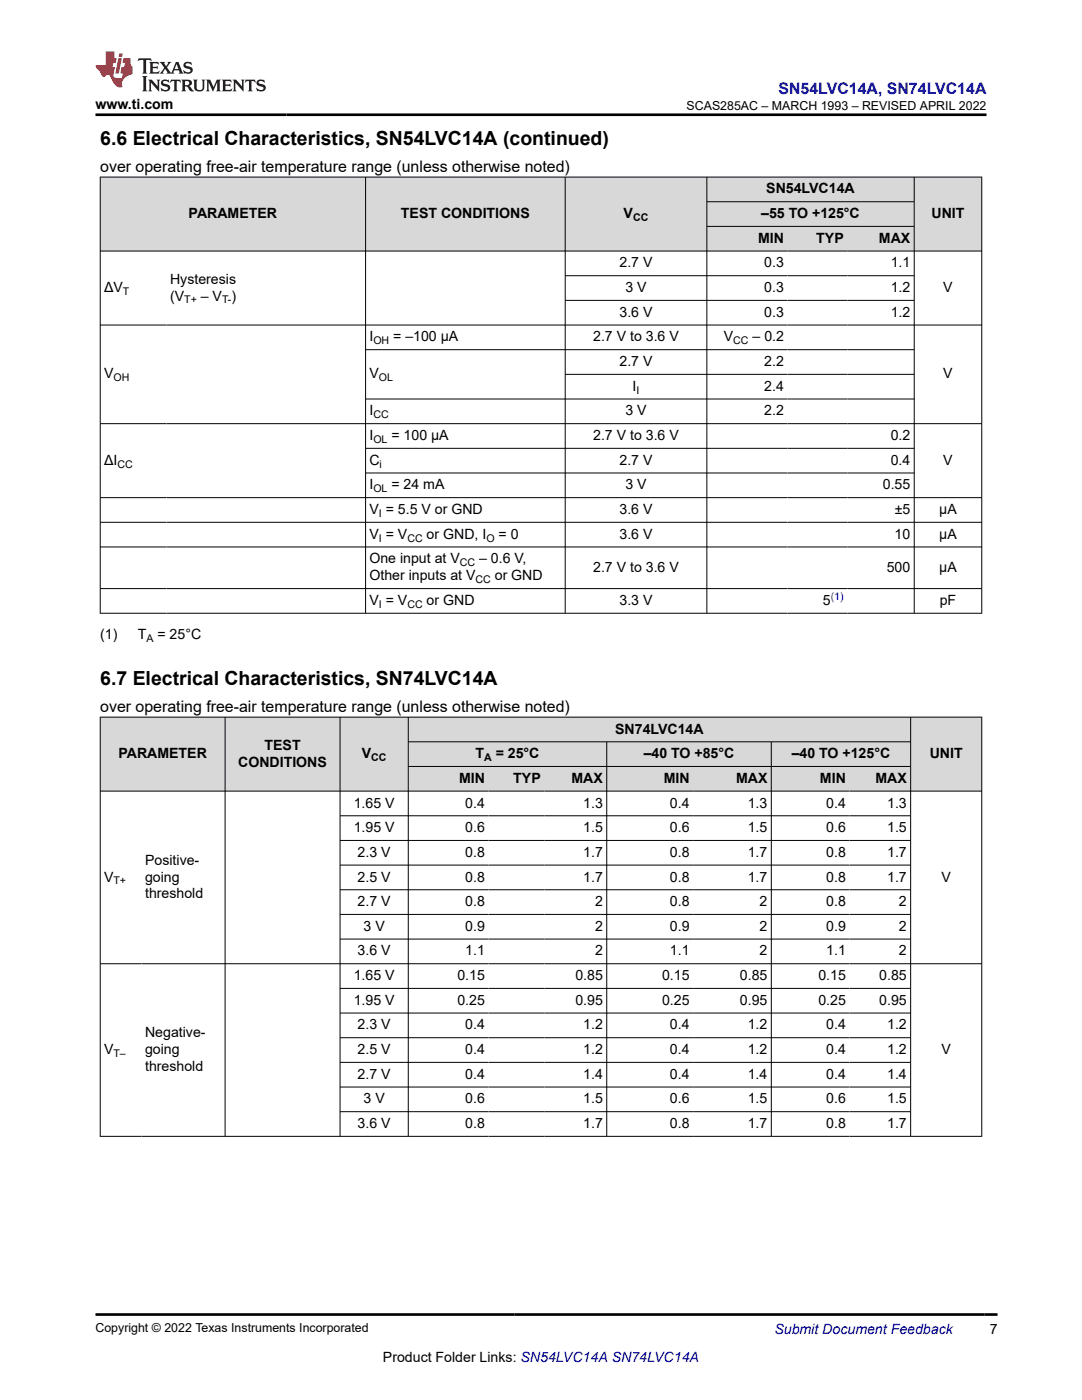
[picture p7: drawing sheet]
<svg xmlns="http://www.w3.org/2000/svg" width="216mm" height="279mm" viewBox="0 0 216 279" stroke-linecap="round" stroke-linejoin="round" font-family="sans-serif">
<g fill="#d8d8d8">
<path d="M20 35.3h175.9v5h-175.9z" fill-rule="evenodd"/>
<path d="M20.1 35.4h52.8v14.6h-52.8z" fill-rule="evenodd"/>
<path d="M73 35.4h39.7v14.6h-39.7z" fill-rule="evenodd"/>
<path d="M112.8 35.4h28.2v14.6h-28.2z" fill-rule="evenodd"/>
<path d="M141.1 35.4h41.3v4.8h-41.3z" fill-rule="evenodd"/>
<path d="M182.5 35.4h13.3v14.6h-13.3z" fill-rule="evenodd"/>
<path d="M141.1 40.3h41.3v4.8h-41.3z" fill-rule="evenodd"/>
<path d="M141.1 45.2h16v4.8h-16z" fill-rule="evenodd"/>
<path d="M157.1 45.2h12v4.8h-12z" fill-rule="evenodd"/>
<path d="M169.1 45.2h13.3v4.8h-13.3z" fill-rule="evenodd"/>
</g>
<g fill="none" stroke="#000" stroke-width=".2">
<path d="M19.9 35.3h176.1M20 35.3v87.1M72.9 35.3v87.1M112.8 35.3v87.1M141 35.3v87.1M182.4 35.3v87.1M195.9 35.3v87.1M19.9 50.1h176.1M112.8 55h69.7M112.8 59.9h69.7M141 40.3h41.5M141 45.2h41.5"/>
<path d="M19.9 64.9h176.1M72.9 69.8h109.6M72.9 79.6h109.6M112.8 74.7h69.7M19.9 84.6h176.1M19.9 99.3h176.1M72.9 89.5h109.6M72.9 94.4h109.6M19.9 104.2h176.1M19.9 109.2h176.1M19.9 117.5h176.1M19.9 122.4h176.1"/>
</g>
<g fill="#d8d8d8">
<path d="M20 143.1h175.9v4.9h-175.9z" fill-rule="evenodd"/>
<path d="M20.1 143.2h24.8v14.6h-24.8z" fill-rule="evenodd"/>
<path d="M45 143.2h22.8v14.6h-22.8z" fill-rule="evenodd"/>
<path d="M67.9 143.2h13.5v14.6h-13.5z" fill-rule="evenodd"/>
<path d="M81.5 143.2h100.1v4.8h-100.1z" fill-rule="evenodd"/>
<path d="M181.8 143.2h14v14.6h-14z" fill-rule="evenodd"/>
<path d="M81.5 148.1h39.5v4.8h-39.5z" fill-rule="evenodd"/>
<path d="M121.1 148.1h32.7v4.8h-32.7z" fill-rule="evenodd"/>
<path d="M154 148.1h27.6v4.8h-27.6z" fill-rule="evenodd"/>
<path d="M81.5 153h16v4.8h-16z" fill-rule="evenodd"/>
<path d="M97.5 153h11.1v4.8h-11.1z" fill-rule="evenodd"/>
<path d="M108.6 153h12.4v4.8h-12.4z" fill-rule="evenodd"/>
<path d="M121.1 153h17.2v4.8h-17.2z" fill-rule="evenodd"/>
<path d="M138.3 153h15.5v4.8h-15.5z" fill-rule="evenodd"/>
<path d="M154 153h15.5v4.8h-15.5z" fill-rule="evenodd"/>
<path d="M169.5 153h12.1v4.8h-12.1z" fill-rule="evenodd"/>
</g>
<g fill="none" stroke="#000" stroke-width=".2">
<path d="M19.9 143.1h176.1M19.9 157.9h176.1M20 143.1v83.7M44.9 143.1v83.7M67.9 143.1v83.7M81.5 143.1v83.7M81.5 148h100.3M81.5 153h100.3M121.1 148v78.8M153.9 148v78.8M181.7 143.1v83.7M195.9 143.1v83.7"/>
<path d="M67.9 162.8h113.9M67.9 167.7h113.9M67.9 172.6h113.9M67.9 177.6h113.9M19.9 192.3h176.1M67.9 182.5h113.9M67.9 187.4h113.9M67.9 197.3h113.9M67.9 202.2h113.9M67.9 207.1h113.9M67.9 212h113.9M67.9 216.9h113.9"/>
<path d="M19.9 226.8h176.1M67.9 221.9h113.9"/>
</g>
<path d="M27.7 11.6l-.2 .6 .5-.2h.6v.1v2.2l-.2 .4h1l-.2-.4v-2.2v-.1h.5l.5 .2-.1-.6zM29.8 12.4l.2 .3v1.6l-.2 .4h1.9l.1-.6a1.08 1.08 0 0 1-1.3 .2v-.7h.6l.4 .2v-.7l-.4 .2h-.6v-.5l.2-.2a1 1 0 0 1 1 .3l-.1-.5zM31.8 12.4l1 1.1-1 1.2h.9l-.2-.2 .4-.8 .5 .8-.2 .2h1.6l-.2-.2 .1-.5h1l.1 .5-.1 .2h.9l-.2-.4-.8-1.9h-.5l-1 2.1-.8-1.1 .9-1h-.8l.2 .2-.5 .6-.3-.6 .1-.2zM35.2 12.8l.4 1h-.8zM36.8 12.5a.65 .65 0 0 0-.2 .7 .65 .65 0 0 0 .6 .5l.7 .1 .1 .3a.79 .79 0 0 1-.7 .4 .79 .79 0 0 1-.7-.5l.1 .7 .2-.1a.93 .93 0 0 0 1.1 0 .93 .93 0 0 0 .4-.9 1.46 1.46 0 0 0-1.2-.6l-.1-.3a1.09 1.09 0 0 1 1.2 .2l-.2-.6-.1 .1-.6-.2zM28.4 15.2l.2 .4v2.2l-.2 .4h1l-.2-.4v-2.2l.2-.4zM29.6 15.9l.2 .4v1.5l-.2 .4h.8l-.3-.4v-1.3l1.7 1.8v-2l.2-.4h-.8l.2 .2 .1 1.1-1.2-1.3zM32.3 16a.65 .65 0 0 0-.2 .8 .65 .65 0 0 0 .7 .4l.6 .2 .1 .2a.79 .79 0 0 1-.7 .4 .79 .79 0 0 1-.7-.5l.1 .7 .2-.1a.93 .93 0 0 0 1.1 .1 .93 .93 0 0 0 .4-1 1.46 1.46 0 0 0-1.2-.5l-.1-.4a1.09 1.09 0 0 1 1.2 .2l-.2-.6-.1 .1-.6-.1zM34.1 15.9l-.1 .6a.63 .63 0 0 1 .7-.3l.1 1.6-.3 .4h1l-.2-.4v-1.6a.66 .66 0 0 1 .8 .3l-.1-.6zM36.2 15.9l.2 .4v1.5l-.2 .4h.9l-.2-.2v-.7h.5l.1 .2a.79 .79 0 0 0 1.2 .6l-1-.9a.61 .61 0 0 0 .6-.6 .61 .61 0 0 0-.5-.7zM36.9 16.2h.2a.47 .47 0 0 1 .5 .1 .47 .47 0 0 1 .1 .5l-.2 .1-.6 .1zM38.5 15.9l.2 .2a2.27 2.27 0 0 0 .4 2 1.04 1.04 0 0 0 1.7-.7v-1.3l.2-.2h-.8l.2 .4v1.1a.6 .6 0 0 1-.6 .6 .6 .6 0 0 1-.6-.6v-1.1l.3-.4zM41.1 15.9l.2 .4v1.5l-.2 .4h.7l-.2-.4v-1.4l.9 1.9 .8-1.9v1.4l-.2 .4h1l-.3-.4v-1.5l.3-.4h-.8l-.7 1.5-.7-1.5zM44.3 15.9l.2 .4v1.5l-.2 .4h1.9l.1-.6a1.09 1.09 0 0 1-1.3 .2v-.7h.6l.4 .2v-.6l-.4 .2h-.6v-.6l.2-.1a1.01 1.01 0 0 1 1 .3l-.1-.6zM46.4 15.9l.3 .4v1.5l-.3 .4h.8l-.2-.4v-1.3l1.6 1.8v-2l.2-.4h-.7l.2 .2v1.1l-1.2-1.3zM49 15.9l-.1 .6a.63 .63 0 0 1 .8-.3v1.6l-.3 .4h1l-.2-.4v-1.6a.66 .66 0 0 1 .8 .3l-.1-.6zM51.4 16a.65 .65 0 0 0-.2 .8 .65 .65 0 0 0 .6 .4l.6 .2 .2 .2a.79 .79 0 0 1-.8 .4 .79 .79 0 0 1-.6-.5l.1 .7 .2-.1a.93 .93 0 0 0 1 .1 .93 .93 0 0 0 .5-1 1.46 1.46 0 0 0-1.3-.5l-.1-.4a1.09 1.09 0 0 1 1.3 .2l-.2-.6-.2 .1-.5-.1z" fill="#231f20"/>
<path d="M21.1 10.3v2.7h-2.1l.1 .4 .9 1a.95 .95 0 0 0 .9 .9 .59 .59 0 0 1 .6-.4 .59 .59 0 0 1 .5 .3l.4 .8a1.59 1.59 0 0 0 2.1 1.4 1.61 1.61 0 0 1 1-2.3l1-.3-.1-1.5a1.59 1.59 0 0 1-.4-1.7h-1.4l-.2 .9h.5l-.1 .9h-.5l-.2 .9v.3l.4 .1-.2 .9h-.6a.73 .73 0 0 1-1.1-.7l.3-1.5h-.5l.2-.9h.5l.2-.9h-.5v-1.3zM23.6 11.6l-.6 3.1h.7l.6-3.1zM23.8 10.7l-.1 .6h.7l.1-.6z" fill="#ed1c24"/>
<path d="M19 22.9h177.8M19 262.3h180" fill="none" stroke="#000" stroke-width=".53"/>
<g font-size="3.9">
<text x="20" y="28.8">6.6 Electrical Characteristics, SN54LVC14A (continued)</text>
<text x="20" y="136.6">6.7 Electrical Characteristics, SN74LVC14A</text>
</g>
<text font-size="3.2" fill="#00f" x="155.3" y="18.7">SN54LVC14A, SN74LVC14A</text>
<g font-size="3.2">
<text x="20" y="34.3">over operating free-air temperature range (unless otherwise noted)</text>
<text x="20" y="142.1">over operating free-air temperature range (unless otherwise noted)</text>
</g>
<g font-size="2.8">
<text x="19" y="21.8">www.ti.com</text>
<text x="152.9" y="38.6">SN54LVC14A</text>
<text x="37.6" y="43.5">PARAMETER</text>
<text x="80" y="43.5">TEST CONDITIONS</text>
<text x="124.4" y="43.5">V</text>
<text x="151.9" y="43.5">–55 TO +125°C</text>
<text x="185.9" y="43.5">UNIT</text>
<text x="123.6" y="53.4">2.7 V</text>
<text x="151.3" y="48.5">MIN</text>
<text x="152.5" y="53.4">0.3</text>
<text x="162.9" y="48.5">TYP</text>
<text x="175.4" y="48.5">MAX</text>
<text x="177.7" y="53.4">1.1</text>
<text x="20.8" y="58.3">ΔV</text>
<text x="33.9" y="56.6">Hysteresis</text>
<text x="33.9" y="60">(V</text>
<text x="40.1" y="60">– V )</text>
<text x="124.8" y="58.3">3 V</text>
<text x="152.5" y="58.3">0.3</text>
<text x="177.7" y="58.3">1.2</text>
<text x="188.2" y="58.3">V</text>
<text x="123.6" y="63.2">3.6 V</text>
<text x="152.5" y="63.2">0.3</text>
<text x="177.7" y="63.2">1.2</text>
<text x="73.7" y="68.1">I</text>
<text x="78.5" y="68.1">= –100 μA</text>
<text x="118.4" y="68.1">2.7 V to 3.6 V</text>
<text x="144.4" y="68.1">V</text>
<text x="150.2" y="68.1">– 0.2</text>
<text x="20.8" y="75.5">V</text>
<text x="73.7" y="75.5">V</text>
<text x="123.6" y="73.1">2.7 V</text>
<text x="126.2" y="78">I</text>
<text x="152.5" y="73.1">2.2</text>
<text x="152.5" y="78">2.4</text>
<text x="188.2" y="75.5">V</text>
<text x="73.7" y="82.9">I</text>
<text x="124.8" y="82.9">3 V</text>
<text x="152.5" y="82.9">2.2</text>
<text x="73.7" y="87.8">I</text>
<text x="78.1" y="87.8">= 100 μA</text>
<text x="118.4" y="87.8">2.7 V to 3.6 V</text>
<text x="177.7" y="87.8">0.2</text>
<text x="20.8" y="92.7">ΔI</text>
<text x="73.7" y="92.7">C</text>
<text x="123.6" y="92.7">2.7 V</text>
<text x="177.7" y="92.7">0.4</text>
<text x="188.2" y="92.7">V</text>
<text x="73.7" y="97.7">I</text>
<text x="78.1" y="97.7">= 24 mA</text>
<text x="124.8" y="97.7">3 V</text>
<text x="176.2" y="97.7">0.55</text>
<text x="73.7" y="102.6">V = 5.5 V or GND</text>
<text x="73.7" y="107.5">V = V</text>
<text x="85.1" y="107.5">or GND, I</text>
<text x="99.5" y="107.5">= 0</text>
<text x="123.6" y="102.6">3.6 V</text>
<text x="123.6" y="107.5">3.6 V</text>
<text x="178.5" y="107.5">10</text>
<text x="178.5" y="102.6">±5</text>
<text x="187.4" y="102.6">μA</text>
<text x="187.4" y="107.5">μA</text>
<text x="73.7" y="112.4">One input at V</text>
<text x="95.6" y="112.4">– 0.6 V,</text>
<text x="73.7" y="115.8">Other inputs at V</text>
<text x="98.7" y="115.8">or GND</text>
<text x="118.4" y="114.1">2.7 V to 3.6 V</text>
<text x="176.9" y="114.1">500</text>
<text x="187.4" y="114.1">μA</text>
<text x="73.7" y="120.7">V = V</text>
<text x="85.1" y="120.7">or GND</text>
<text x="123.6" y="120.7">3.3 V</text>
<text x="164.2" y="120.7">5</text>
<text x="187.5" y="120.7">pF</text>
<text x="20" y="127.5">(1)</text>
<text x="27.5" y="127.5">T</text>
<text x="31.4" y="127.5">= 25°C</text>
<text x="52.8" y="149.6">TEST</text>
<text x="122.8" y="146.4">SN74LVC14A</text>
<text x="23.6" y="151.3">PARAMETER</text>
<text x="47.5" y="153">CONDITIONS</text>
<text x="72.2" y="151.3">V</text>
<text x="94.9" y="151.3">T</text>
<text x="98.9" y="151.3">= 25°C</text>
<text x="128.4" y="151.3">–40 TO +85°C</text>
<text x="158" y="151.3">–40 TO +125°C</text>
<text x="185.5" y="151.3">UNIT</text>
<text x="70.6" y="161.2">1.65 V</text>
<text x="91.6" y="156.2">MIN</text>
<text x="92.8" y="161.2">0.4</text>
<text x="102.4" y="156.2">TYP</text>
<text x="114" y="156.2">MAX</text>
<text x="116.4" y="161.2">1.3</text>
<text x="132.4" y="156.2">MIN</text>
<text x="133.7" y="161.2">0.4</text>
<text x="146.9" y="156.2">MAX</text>
<text x="149.2" y="161.2">1.3</text>
<text x="163.6" y="156.2">MIN</text>
<text x="164.9" y="161.2">0.4</text>
<text x="174.7" y="156.2">MAX</text>
<text x="177" y="161.2">1.3</text>
<text x="70.6" y="166.1">1.95 V</text>
<text x="92.8" y="166.1">0.6</text>
<text x="116.4" y="166.1">1.5</text>
<text x="133.7" y="166.1">0.6</text>
<text x="149.2" y="166.1">1.5</text>
<text x="164.9" y="166.1">0.6</text>
<text x="177" y="166.1">1.5</text>
<text x="29" y="172.5">Positive-</text>
<text x="71.4" y="171">2.3 V</text>
<text x="92.8" y="171">0.8</text>
<text x="116.4" y="171">1.7</text>
<text x="133.7" y="171">0.8</text>
<text x="149.2" y="171">1.7</text>
<text x="164.9" y="171">0.8</text>
<text x="177" y="171">1.7</text>
<text x="20.8" y="175.9">V</text>
<text x="29" y="175.9">going</text>
<text x="29" y="179.3">threshold</text>
<text x="71.4" y="175.9">2.5 V</text>
<text x="92.8" y="175.9">0.8</text>
<text x="116.4" y="175.9">1.7</text>
<text x="133.7" y="175.9">0.8</text>
<text x="149.2" y="175.9">1.7</text>
<text x="164.9" y="175.9">0.8</text>
<text x="177" y="175.9">1.7</text>
<text x="187.9" y="175.9">V</text>
<text x="71.4" y="180.8">2.7 V</text>
<text x="72.5" y="185.8">3 V</text>
<text x="92.8" y="180.8">0.8</text>
<text x="92.8" y="185.8">0.9</text>
<text x="118.7" y="180.8">2</text>
<text x="118.7" y="185.8">2</text>
<text x="133.7" y="180.8">0.8</text>
<text x="133.7" y="185.8">0.9</text>
<text x="151.6" y="180.8">2</text>
<text x="151.6" y="185.8">2</text>
<text x="164.9" y="180.8">0.8</text>
<text x="164.9" y="185.8">0.9</text>
<text x="179.4" y="180.8">2</text>
<text x="179.4" y="185.8">2</text>
<text x="71.4" y="190.7">3.6 V</text>
<text x="92.8" y="190.7">1.1</text>
<text x="118.7" y="190.7">2</text>
<text x="133.7" y="190.7">1.1</text>
<text x="151.6" y="190.7">2</text>
<text x="164.9" y="190.7">1.1</text>
<text x="179.4" y="190.7">2</text>
<text x="70.6" y="195.6">1.65 V</text>
<text x="91.3" y="195.6">0.15</text>
<text x="114.8" y="195.6">0.85</text>
<text x="132.1" y="195.6">0.15</text>
<text x="147.6" y="195.6">0.85</text>
<text x="163.3" y="195.6">0.15</text>
<text x="175.4" y="195.6">0.85</text>
<text x="70.6" y="200.5">1.95 V</text>
<text x="91.3" y="200.5">0.25</text>
<text x="114.8" y="200.5">0.95</text>
<text x="132.1" y="200.5">0.25</text>
<text x="147.6" y="200.5">0.95</text>
<text x="163.3" y="200.5">0.25</text>
<text x="175.4" y="200.5">0.95</text>
<text x="29" y="207">Negative-</text>
<text x="71.4" y="205.5">2.3 V</text>
<text x="92.8" y="205.5">0.4</text>
<text x="116.4" y="205.5">1.2</text>
<text x="133.7" y="205.5">0.4</text>
<text x="149.2" y="205.5">1.2</text>
<text x="164.9" y="205.5">0.4</text>
<text x="177" y="205.5">1.2</text>
<text x="20.8" y="210.4">V</text>
<text x="29" y="210.4">going</text>
<text x="29" y="213.8">threshold</text>
<text x="71.4" y="210.4">2.5 V</text>
<text x="71.4" y="215.3">2.7 V</text>
<text x="92.8" y="210.4">0.4</text>
<text x="92.8" y="215.3">0.4</text>
<text x="116.4" y="210.4">1.2</text>
<text x="116.4" y="215.3">1.4</text>
<text x="133.7" y="210.4">0.4</text>
<text x="133.7" y="215.3">0.4</text>
<text x="149.2" y="210.4">1.2</text>
<text x="149.2" y="215.3">1.4</text>
<text x="164.9" y="210.4">0.4</text>
<text x="164.9" y="215.3">0.4</text>
<text x="177" y="210.4">1.2</text>
<text x="177" y="215.3">1.4</text>
<text x="187.9" y="210.4">V</text>
<text x="72.5" y="220.2">3 V</text>
<text x="92.8" y="220.2">0.6</text>
<text x="116.4" y="220.2">1.5</text>
<text x="133.7" y="220.2">0.6</text>
<text x="149.2" y="220.2">1.5</text>
<text x="164.9" y="220.2">0.6</text>
<text x="177" y="220.2">1.5</text>
<text x="71.4" y="225.1">3.6 V</text>
<text x="92.8" y="225.1">0.8</text>
<text x="116.4" y="225.1">1.7</text>
<text x="133.7" y="225.1">0.8</text>
<text x="149.2" y="225.1">1.7</text>
<text x="164.9" y="225.1">0.8</text>
<text x="177" y="225.1">1.7</text>
<text x="197.5" y="266.1">7</text>
<text x="76.4" y="271.7">Product Folder Links: SN54LVC14A SN74LVC14A</text>
</g>
<text font-size="2.8" fill="#00f" x="154.5" y="266.2">Submit Document Feedback</text>
<g font-size="2.5">
<text x="137" y="21.9">SCAS285AC – MARCH 1993 – REVISED APRIL 2022</text>
<text x="19" y="265.9">Copyright © 2022 Texas Instruments Incorporated</text>
</g>
<g font-size="2.1">
<text x="126.3" y="44.1">CC</text>
<text x="24.5" y="58.9">T</text>
<text x="36.8" y="60.6">T+</text>
<text x="44.3" y="60.6">T-</text>
<text x="74.5" y="68.7">OH</text>
<text x="146.3" y="68.7">CC</text>
<text x="22.6" y="76.1">OH</text>
<text x="75.6" y="76.1">OL</text>
<text x="74.5" y="83.5">CC</text>
<text x="127" y="78.5">I</text>
<text x="74.5" y="88.4">OL</text>
<text x="23.4" y="93.3">CC</text>
<text x="75.8" y="93.3">i</text>
<text x="74.5" y="98.2">OL</text>
<text x="75.6" y="103.2">I</text>
<text x="75.6" y="108.1">I</text>
<text x="81.3" y="108.1">CC</text>
<text x="91.8" y="113">CC</text>
<text x="97" y="108.1">O</text>
<text x="94.9" y="116.4">CC</text>
<text x="75.6" y="121.3">I</text>
<text x="81.3" y="121.3">CC</text>
<text x="29.2" y="128.1">A</text>
<text x="74.1" y="151.9">CC</text>
<text x="96.6" y="151.9">A</text>
<text x="22.6" y="176.5">T+</text>
<text x="22.6" y="210.9">T–</text>
</g>
<text font-size="2.1" fill="#00f" x="165.8" y="119.8">(1)</text>
</svg>
